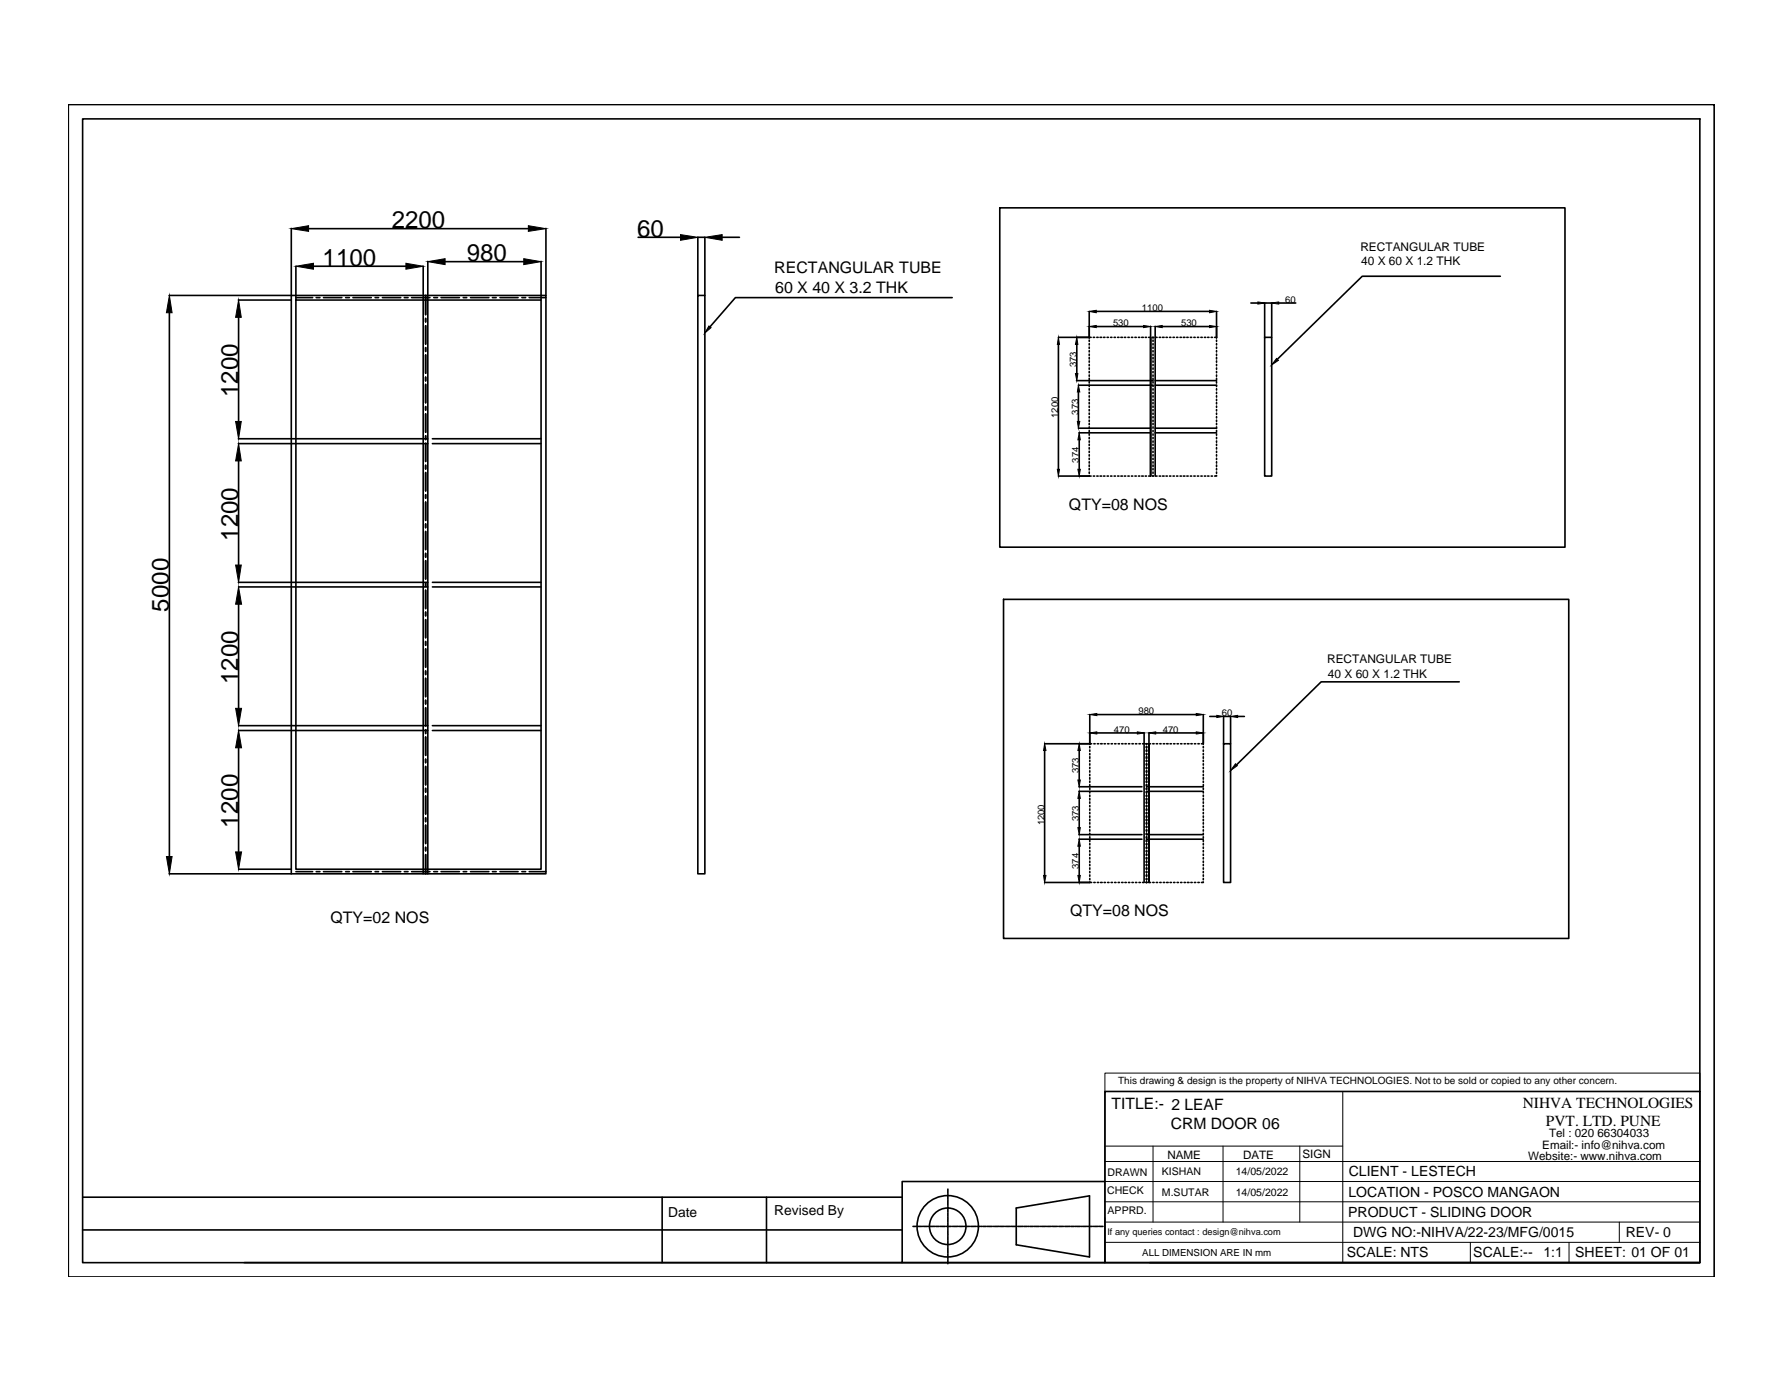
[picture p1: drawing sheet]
<svg xmlns="http://www.w3.org/2000/svg" width="279mm" height="216mm" viewBox="0 0 279 216" stroke-linecap="round" stroke-linejoin="round" font-family="sans-serif">
<!-- layer: 0 -->
<g fill="none" stroke="#000" stroke-width=".25">
<path d="M10.7 16.4h257.8v183.5h-257.8zM12.9 18.6h253.3v179.1h-253.3zM45.6 35.8v10.5M48.3 35.8h34.4M85.5 35.8v10.5M99.9 37.2h6.7M113.1 37.2h2.7M156.6 32.5h88.5v53.2h-88.5zM26.5 46.3h19.1M26.5 49v85.1M37.3 47h8.3M37.4 49.7v16.3"/>
<path d="M45.6 46.3h39.9v90.5h-39.9zM46.3 47h38.4v89.1h-38.4zM46.3 46.6h2.7M46.3 41.7v5.3M49.1 41.7h14.5M49.5 46.6h.6M50.7 46.6h2.8M54.1 46.6h.6M55.3 46.6h2.9M58.7 46.6h.6M59.9 46.6h2.9M63.3 46.6h.6"/>
<path d="M64.5 46.6h2.8M66.3 41.7v95.1M66.7 46.3v3M66.7 49.9v.5M66.7 51v2.9M66.7 54.4v.6M66.7 55.6v2.8M66.7 59v.6M67 40.9v95.9M67.9 46.6h.6M69.1 46.6h2.9M69.7 41h12.3"/>
<path d="M72.5 46.6h.6M73.7 46.6h2.9M77.1 46.6h.6M78.3 46.6h2.8M81.7 46.6h.6M82.9 46.6h2.6M84.7 40.9v6.1M109.3 46.3h1.1v90.5h-1.1zM109.3 46.3v-9.1h1.1v9.1M149.1 46.6h-33.9l-4 4.6M165.8 53.9v19.6M168.6 59.6h12"/>
<path d="M168.6 53.9v4.6M170.6 48.8v4h-4.8M170.6 53.2v.3M170.6 53.8v.2M170.6 54.3v.3M170.6 54.9v.2M170.6 55.4v.3M170.6 56v.2M170.6 56.5v.2M170.6 57.1v.2M170.6 57.6v.2M170.6 58.2v.2"/>
<path d="M170.6 58.7v.2M170.6 59.2v.3M170.6 59.8v.2M170.9 52.8h-.3v.1M171.2 52.8h.2M171.7 48.8h17.7M171.7 51.1h7.4M171.8 52.8h.2M172.3 52.8h.2M172.8 52.8h.2M173.4 52.8h.2M173.9 52.8h.2"/>
<path d="M174.5 52.8h.2M175 52.8h.2M175.5 52.8h.3M176.1 52.8h.2M176.6 52.8h.3M177.2 52.8h.2M177.7 52.8h.3M178.3 52.8h.2M178.8 52.8h.3M179.4 52.8h.2M179.9 52.8h.2M180.2 51.1v1.7"/>
<path d="M180.5 52.8h.2M180.6 52.8v.1M180.6 53.2v.3M180.6 53.8v.2M180.6 54.3v.3M180.6 54.9v.2M180.6 55.4v.3M180.6 56v.2M180.6 56.5v.2M180.6 57.1v.2M180.6 57.6v.2M180.6 58.2v.2"/>
<path d="M180.6 58.7v.2M180.6 59.2v.3M180.6 59.8v.2M180.9 51.1v23.4M180.9 59.6h9.6M181 52.8h.2M181.6 52.8h.2M182 51.1h7.4M182.1 52.8h.2M182.6 52.8h.2M183.2 52.8h.2M183.7 52.8h.2"/>
<path d="M184.3 52.8h.2M184.8 52.8h.2M185.3 52.8h.3M185.9 52.8h.2M186.4 52.8h.2M187 52.8h.2M187.5 52.8h.2M188.1 52.8h.2M188.6 52.8h.2M189.1 52.8h.2M189.7 52.8h.2M190.2 52.8h.3"/>
<path d="M190.5 48.8v4.1M190.5 53.2v.3M190.5 53.8v.2M190.5 54.3v.3M190.5 54.9v.2M190.5 55.4v.3M190.5 56v.2M190.5 56.5v.2M190.5 57.1v.2M190.5 57.6v.2M190.5 58.2v.2M190.5 58.7v.2"/>
<path d="M190.5 59.2v.3M190.5 59.8v.2M195.9 47.4h1.1M198.1 52.8h1.1v21.7h-1.1zM198.1 52.8v-5.4h1.1v5.4M200.3 47.4h2.6M235 43.3h-21.7l-13.2 12.9M37.3 68.7h29.7M37.3 69.5h29.7M37.4 72.2v16.3M66.7 60.2v2.9M66.7 63.7v.5"/>
<path d="M66.7 64.8v2.9M66.7 68.2v.6M66.7 69.4v2.8M66.7 72.8v.6M66.7 74v2.9M66.7 77.5v.5M66.7 78.6v2.9M67.7 68.7h17M67.7 69.5h17M165.8 74.5h4.8M168.9 60.3h11.7v.2M168.9 67h11.3"/>
<path d="M168.9 61.4v4.6M169 67.8h11.2M169 68.9v4.6M170.6 74.5h.3M170.6 60.3v.2M170.6 60.9v.2M170.6 61.4v.2M170.6 62v.2M170.6 62.5v.2M170.6 63v.2M170.6 63.6v.2M170.6 64.1v.2"/>
<path d="M170.6 64.7v.2M170.6 65.2v.2M170.6 65.8v.2M170.6 66.3v.2M170.6 66.8v.2M170.6 67.4v.2M170.6 67.9v.2M170.6 68.5v.2M170.6 69v.2M170.6 69.5v.3M170.6 70.1v.2M170.6 70.6v.3"/>
<path d="M170.6 71.2v.2M170.6 71.7v.3M170.6 72.3v.2M170.6 72.8v.3M170.6 73.3v.3M170.6 73.9v.2M171.2 74.5h.2M171.8 74.5h.2M172.3 74.5h.2M172.8 74.5h.2M173.4 74.5h.2M173.9 74.5h.2"/>
<path d="M174.5 74.5h.2M175 74.5h.2M175.5 74.5h.3M176.1 74.5h.2M176.6 74.5h.3M177.2 74.5h.2M177.7 74.5h.3M178.3 74.5h.2M178.8 74.5h.3M179.4 74.5h.2M179.9 74.5h.2M180.2 74.5v-21.7v21.7"/>
<path d="M180.5 74.5h.2M180.6 60.9v.2M180.6 61.4v.2M180.6 62v.2M180.6 62.5v.2M180.6 63v.2M180.6 63.6v.2M180.6 64.1v.2M180.6 64.7v.2M180.6 65.2v.2M180.6 65.8v.2M180.6 66.3v.2"/>
<path d="M180.6 66.8v.2M180.6 67.4v.2M180.6 67.9v.2M180.6 68.5v.2M180.6 69v.2M180.6 69.5v.3M180.6 70.1v.2M180.6 70.6v.3M180.6 71.2v.2M180.6 71.7v.3M180.6 72.3v.2M180.6 72.8v.3"/>
<path d="M180.6 73.3v.3M180.6 73.9v.2M180.6 74.5h.1M180.9 60.3h9.6v.2M180.9 67.8h9.6M181 74.5h.2M181.6 74.5h.2M182.1 74.5h.2M182.6 74.5h.2M183.2 74.5h.2M183.7 74.5h.2M184.3 74.5h.2"/>
<path d="M184.8 74.5h.2M185.3 74.5h.3M185.9 74.5h.2M186.4 74.5h.2M187 74.5h.2M187.5 74.5h.2M188.1 74.5h.2M188.6 74.5h.2M189.1 74.5h.2M189.7 74.5h.2M190.5 74.5h-.3M190.5 60.9v.2"/>
<path d="M190.5 61.4v.2M190.5 62v.2M190.5 62.5v.2M190.5 63v.2M190.5 63.6v.2M190.5 64.1v.2M190.5 64.7v.2M190.5 65.2v.2M190.5 65.8v.2M190.5 66.3v.2M190.5 66.8v.2h-9.6M190.5 67.4v.2"/>
<path d="M190.5 67.9v.2M190.5 68.5v.2M190.5 69v.2M190.5 69.5v.3M190.5 70.1v.2M190.5 70.6v.3M190.5 71.2v.2M190.5 71.7v.3M190.5 72.3v.2M190.5 72.8v.3M190.5 73.3v.3M190.5 73.9v.2"/>
<path d="M37.3 91.2h29.7M37.4 91.9h29.6M37.4 94.6v16.3M66.7 82v.6M66.7 83.2v2.8M66.7 86.6v.6M66.7 87.8v2.9M66.7 91.3v.5M66.7 92.4v2.9M66.7 95.8v.6M66.7 97v2.9M67.7 91.2h17"/>
<path d="M67.7 91.9h17M157.2 93.8h88.5v53.1h-88.5zM37.4 113.6h29.6M37.4 114.4h29.6M37.4 117.1v16.3M66.7 100.4v.6M66.7 101.6v2.9M66.7 105.1v.5M66.7 106.2v2.9M66.7 109.6v.6M66.7 110.8v2.9M66.7 114.2v.6"/>
<path d="M66.7 115.4v2.9M66.7 118.9v.5M67.7 113.6h17M67.7 114.4h17M163.6 116.4h7.1M163.6 117.5v19.6M169 117.5v4.6M170.7 111.9v4.5M170.7 116.9v.2M170.7 117.4v.2M170.7 118v.2M170.7 118.5v.2"/>
<path d="M170.7 119v.2M170.7 119.6v.2M171 116.4h-.3v.1M171.3 116.4h.2M171.8 111.9h15.6M171.8 114.8h6.3M171.9 116.4h.2M172.4 116.4h.2M172.9 116.4h.2M173.5 116.4h.2M174 116.4h.2M174.6 116.4h.2"/>
<path d="M175.1 116.4h.2M175.7 116.4h.2M176.2 116.4h.2M176.7 116.4h.2M177.3 116.4h.2M177.8 116.4h.2M178.4 116.4h.2M178.9 116.4h.2M179.2 114.7v1.7M179.2 116.4v21.8M179.4 116.4h.3M179.6 116.4v.1"/>
<path d="M179.6 116.9v.2M179.6 117.4v.2M179.6 118v.2M179.6 118.5v.2M179.6 119v.2M179.6 119.6v.2M179.9 114.7v1.7M180 116.4h.2M180.5 116.4h.2M181 114.8h6.4M181.1 116.4h.2M181.6 116.4h.2"/>
<path d="M182.2 116.4h.2M182.7 116.4h.3M183.2 116.4h.3M183.8 116.4h.2M184.3 116.4h.3M184.9 116.4h.2M185.4 116.4h.3M186 116.4h.2M186.5 116.4h.2M187.1 116.4h.2M187.6 116.4h.2M188.2 116.4h.3v.1"/>
<path d="M188.5 111.9v4.5M188.5 116.9v.2M188.5 117.4v.2M188.5 118v.2M188.5 118.5v.2M188.5 119v.2M188.5 119.6v.2M189.5 112.2h1.1M191.6 116.4h1.1v21.8h-1.1zM191.6 116.4v-4.2h1.1v4.2M193.8 112.2h1.1M228.5 106.8h-21.6l-13.2 12.9"/>
<path d="M26.5 136.8h19.1M37.4 136.1h8.2M46.3 136.5h2.7M49.5 136.5h.6M50.7 136.5h2.8M54.1 136.5h.6M55.3 136.5h2.9M58.7 136.5h.6M59.9 136.5h2.9M63.3 136.5h.6M64.5 136.5h2.8M66.7 120v2.9"/>
<path d="M66.7 123.4v.6M66.7 124.6v2.9M66.7 128v.6M66.7 129.2v2.9M66.7 132.7v.5M66.7 133.8v3M67.9 136.5h.6M69.1 136.5h2.9M72.5 136.5h.6M73.7 136.5h2.9M77.1 136.5h.6M78.3 136.5h2.8"/>
<path d="M81.7 136.5h.6M82.9 136.5h2.6M163.6 138.2h7.1M169 123.2h9.8M169 123.9h9.8M169 130.7h9.8M169 131.4h9.8M169 125v4.6M169 132.5v4.6M170.7 138.1v.1h.3M170.7 120.1v.2M170.7 120.7v.2"/>
<path d="M170.7 121.2v.2M170.7 121.7v.3M170.7 122.3v.2M170.7 122.8v.2M170.7 123.4v.2M170.7 123.9v.2M170.7 124.5v.2M170.7 125v.3M170.7 125.5v.3M170.7 126.1v.2M170.7 126.6v.3M170.7 127.2v.2"/>
<path d="M170.7 127.7v.3M170.7 128.3v.2M170.7 128.8v.2M170.7 129.4v.2M170.7 129.9v.2M170.7 130.5v.2M170.7 131v.2M170.7 131.5v.3M170.7 132.1v.2M170.7 132.6v.2M170.7 133.2v.2M170.7 133.7v.2"/>
<path d="M170.7 134.3v.2M170.7 134.8v.2M170.7 135.3v.2M170.7 135.9v.2M170.7 136.4v.2M170.7 137v.2M170.7 137.5v.2M171.3 138.2h.2M171.9 138.2h.2M172.4 138.2h.2M172.9 138.2h.2M173.5 138.2h.2"/>
<path d="M174 138.2h.2M174.6 138.2h.2M175.1 138.2h.2M175.7 138.2h.2M176.2 138.2h.2M176.7 138.2h.2M177.3 138.2h.2M177.8 138.2h.2M178.4 138.2h.2M178.9 138.2h.2M179.4 138.2h.3M179.6 130.5v.2h8.9v-.2"/>
<path d="M179.6 123.2h8.9M179.6 123.9h8.9M179.6 131.4h8.9M179.6 120.1v.2M179.6 120.7v.2M179.6 121.2v.2M179.6 121.7v.3M179.6 122.3v.2M179.6 122.8v.2M179.6 123.4v.2M179.6 123.9v.2M179.6 124.5v.2"/>
<path d="M179.6 125v.3M179.6 125.5v.3M179.6 126.1v.2M179.6 126.6v.3M179.6 127.2v.2M179.6 127.7v.3M179.6 128.3v.2M179.6 128.8v.2M179.6 129.4v.2M179.6 129.9v.2M179.6 131v.2M179.6 131.5v.3"/>
<path d="M179.6 132.1v.2M179.6 132.6v.2M179.6 133.2v.2M179.6 133.7v.2M179.6 134.3v.2M179.6 134.8v.2M179.6 135.3v.2M179.6 135.9v.2M179.6 136.4v.2M179.6 137v.2M179.6 137.5v.2M179.6 138.1v.1"/>
<path d="M179.9 138.2v-21.8v21.8M180 138.2h.2M180.5 138.2h.2M181.1 138.2h.2M181.6 138.2h.2M182.2 138.2h.2M182.7 138.2h.3M183.2 138.2h.3M183.8 138.2h.2M184.3 138.2h.3M184.9 138.2h.2M185.4 138.2h.3"/>
<path d="M186 138.2h.2M186.5 138.2h.2M187.1 138.2h.2M187.6 138.2h.2M188.5 138.1v.1h-.3M188.5 120.1v.2M188.5 120.7v.2M188.5 121.2v.2M188.5 121.7v.3M188.5 122.3v.2M188.5 122.8v.2M188.5 123.4v.2"/>
<path d="M188.5 123.9v.2M188.5 124.5v.2M188.5 125v.3M188.5 125.5v.3M188.5 126.1v.2M188.5 126.6v.3M188.5 127.2v.2M188.5 127.7v.3M188.5 128.3v.2M188.5 128.8v.2M188.5 129.4v.2M188.5 129.9v.2"/>
<path d="M188.5 131v.2M188.5 131.5v.3M188.5 132.1v.2M188.5 132.6v.2M188.5 133.2v.2M188.5 133.7v.2M188.5 134.3v.2M188.5 134.8v.2M188.5 135.3v.2M188.5 135.9v.2M188.5 136.4v.2M188.5 137v.2"/>
<path d="M188.5 137.5v.2M173 170.9h93.2v26.8h-93.2zM12.9 192.6h128.4M12.9 187.4h128.4M103.7 187.4v10.3M120 187.4v10.3M141.3 197.7h31.7M143 192h.4M143.5 192h.2M143.8 192h.5M144.5 192h.1M144.7 192h.6"/>
<path d="M145.4 192h.1M145.6 192h.6M146.3 192h.1M146.5 192h.6M147.2 192h.1M147.4 192h.6M148.2 192h.1M148.4 192h.6M148.4 186.2v.6M148.4 186.9v.1M148.4 187.1v.6M148.4 187.8v.1"/>
<path d="M148.4 188v.6M148.4 188.8h.1M148.4 189v.6M148.4 189.6v.2M148.4 189.9v.5M148.4 190.6v.1M148.4 190.8v.6M148.4 191.5v.1M148.4 191.7v.6M148.4 192.4v.1M148.4 192.6v.6M148.4 193.3v.1"/>
<path d="M148.4 193.6v.5M148.4 194.3v.1M148.4 194.5v.6M148.4 195.2v.1M148.4 195.4v.6M148.4 196.1v.1M148.4 196.3v.6M148.4 197v.1M148.4 197.3v.6M149.1 192h.1M149.3 192h.6M150 192h.1"/>
<path d="M150.2 192h.6M150.9 192h.1M151.1 192h.6M151.8 192h.1M152 192h.6M152.7 192h.2M153 192h.5M153.7 192h.1M153.9 192h.6M154.6 192h.1M154.8 192h.6M155.5 192h.1"/>
<path d="M155.7 192h.6M156.4 192h.1M156.7 192h.5M157.3 192h.2M157.6 192h.5M158.3 192h.1M158.5 192h.6M159.2 189.1l11.4-1.9v9.6l-11.4-1.9zM159.2 192h.1M159.4 192h.6M160.1 192h.1M160.3 192h.6"/>
<path d="M161 192h.1M161.3 192h.5M162 192h.1M162.2 192h.6M162.9 192h.1M163.1 192h.6M163.8 192h.1M164 192h.6M164.7 192h.1M164.9 192h.6M165.6 192h.1M165.8 192h.6"/>
<path d="M166.6 192h.1M166.8 192h.6M167.5 192h.1M167.7 192h.6M168.4 192h.1M168.6 192h.6M169.3 192h.1M169.5 192h.6M170.2 192h.1M170.5 192h.5M171.1 192h.2M171.4 192h.5"/>
<path d="M172.1 192h.1M172.3 192h.4M173 185h-31.7v12.7h-103M180.1 197.7h86.1"/>
<circle cx="148.4" cy="192" r="2.86"/>
<circle cx="148.4" cy="192" r="4.8"/>
</g>
<g fill="#000" stroke="#000" stroke-width=".16">
<path d="M45.6 35.8l2.7-.5v.9zM82.7 35.3l2.8 .5-2.8 .4zM106.6 36.7l2.7 .5-2.7 .4zM110.4 37.2l2.7-.5v.9zM26.5 46.3l.5 2.7h-.9zM37.4 47l.4 2.7h-.9zM46.3 41.7l2.8-.5v.9zM63.6 41.2l2.7 .5-2.7 .4zM67 41l2.7-.5v.9zM82 40.5l2.7 .5-2.7 .4zM111 51l.4 .3-1 .8zM165.8 52.8l.1 1.1h-.3z"/>
<path d="M168.4 58.5h.4l-.2 1.1zM168.6 52.8l.2 1.1h-.4zM170.6 48.8l1.1-.2v.4zM170.6 51.1l1.1-.1v.3zM179.1 51l1.1 .1-1.1 .2zM180.9 51.1l1.1-.1v.3zM189.4 48.6l1.1 .2-1.1 .2zM189.4 51l1.1 .1-1.1 .2zM197 47.3l1.1 .1-1.1 .2zM199.9 56.1l.3 .3-1 .7zM199.2 47.4l1.1-.1v.3zM36.9 66h.9l-.4 2.7z"/>
<path d="M37.4 69.5l.4 2.7h-.9zM165.6 73.5h.3l-.1 1zM168.7 66h.4l-.2 1zM168.9 60.3l.2 1.1h-.4zM169 67.8l.2 1.1h-.4zM168.8 73.5h.4l-.2 1zM36.9 88.5h.9l-.4 2.7zM37.4 91.9l.4 2.7h-.9zM36.9 110.9h.9l-.4 2.7zM37.4 114.4l.4 2.7h-.9zM163.6 116.4l.2 1.1h-.4zM169 116.4l.2 1.1h-.4z"/>
<path d="M170.7 111.9l1.1-.2v.3zM170.7 114.8l1.1-.2v.3zM178.1 114.6l1.1 .2-1.1 .1zM179.9 114.8l1.1-.2v.3zM187.4 111.7l1.1 .2-1.1 .1zM187.4 114.6l1.1 .2-1.1 .1zM190.6 112l1 .2-1 .1zM193.5 119.6l.3 .3-1.1 .7zM192.7 112.2l1.1-.2v.3zM26.1 134.1h.9l-.5 2.7zM36.9 133.4h.9l-.4 2.7zM163.4 137.1h.4l-.2 1.1z"/>
<path d="M168.8 122.1h.4l-.2 1.1zM168.8 129.6h.4l-.2 1.1zM169 123.9l.2 1.1h-.4zM168.8 137.1h.4l-.2 1.1zM169 131.4l.2 1.1h-.4z"/>
</g>
<g fill="none" stroke="#000" stroke-width=".16">
<path d="M173 168h93.2v2.9h-93.2zM173 170.9v26.8M173 179.4h37.3M174.6 170.9h91.6M180.6 179.4v11.9M191.5 179.4v11.9M203.6 179.4v11.9M210.3 170.9v26.8M173 191.3h93.2M173 188.2h93.2M173 185h93.2M173 181.8h93.2"/>
<path d="M173 194.5h93.2M230.3 194.5v3.2M245.7 194.5v3.2M253.6 191.3v3.2"/>
</g>
<g font-size="3.8">
<text x="61.4" y="35.7">2200</text>
<text x="50.5" y="41.6">1100</text>
<text x="73.1" y="40.9">980</text>
<text x="99.8" y="37.1">60</text>
<text x="37.3" y="62.2" transform="rotate(-90 37.3 62.2)">1200</text>
<text x="37.3" y="84.7" transform="rotate(-90 37.3 84.7)">1200</text>
<text x="26.4" y="95.7" transform="rotate(-90 26.4 95.7)">5000</text>
<text x="37.3" y="107.1" transform="rotate(-90 37.3 107.1)">1200</text>
<text x="37.3" y="129.6" transform="rotate(-90 37.3 129.6)">1200</text>
</g>
<g font-size="2.5">
<text x="121.3" y="42.8">RECTANGULAR TUBE</text>
<text x="121.4" y="45.8">60 X 40 X 3.2 THK</text>
<text x="167.4" y="79.9">QTY=08 NOS</text>
<text x="167.6" y="143.4">QTY=08 NOS</text>
<text x="51.8" y="144.5">QTY=02 NOS</text>
<text x="174.1" y="173.6">TITLE:- 2 LEAF</text>
<text x="183.4" y="176.8">CRM DOOR 06</text>
</g>
<g font-size="2.4">
<text x="238.5" y="173.5">NIHVA TECHNOLOGIES</text>
<text x="242.1" y="176.2">PVT. LTD. PUNE</text>
</g>
<g font-size="2.2">
<text x="211.2" y="184.2">CLIENT - LESTECH</text>
<text x="104.6" y="190.5">Date</text>
<text x="121.3" y="190.3">Revised By</text>
<text x="211.1" y="190.5">PRODUCT - SLIDING DOOR</text>
<text x="211.2" y="187.4">LOCATION - POSCO MANGAON</text>
<text x="210.9" y="196.8">SCALE: NTS</text>
<text x="211.9" y="193.7">DWG NO:-NIHVA/22-23/MFG/0015</text>
<text x="230.7" y="196.8">SCALE:--</text>
<text x="241.7" y="196.8">1:1</text>
<text x="246.7" y="196.8">SHEET: 01 OF 01</text>
<text x="254.6" y="193.7">REV- 0</text>
</g>
<g font-size="1.9">
<text x="213" y="39.3">RECTANGULAR TUBE</text>
<text x="213.2" y="41.5">40 X 60 X 1.2 THK</text>
<text x="207.8" y="103.8">RECTANGULAR TUBE</text>
<text x="208" y="106.1">40 X 60 X 1.2 THK</text>
</g>
<g font-size="1.8">
<text x="241.5" y="179.9">Email:- info@nihva.com</text>
<text x="242.6" y="178.1">Tel : 020 66304033</text>
<text x="182.8" y="181.4">NAME</text>
<text x="194.7" y="181.4">DATE</text>
<text x="204" y="181.3">SIGN</text>
<text x="239.3" y="181.6">Website:- www.nihva.com</text>
</g>
<g font-size="1.7">
<text x="173.5" y="184.1">DRAWN</text>
<text x="182" y="184">KISHAN</text>
<text x="193.5" y="184">14/05/2022</text>
<text x="173.4" y="186.9">CHECK</text>
<text x="173.5" y="190">APPRD.</text>
<text x="182" y="187.2">M.SUTAR</text>
<text x="193.5" y="187.2">14/05/2022</text>
</g>
<text font-size="1.6" x="175.1" y="169.8">This drawing &amp; design is the property of NIHVA TECHNOLOGIES. Not to be sold or copied to any other concern.</text>
<g font-size="1.5">
<text x="201.3" y="47.4">60</text>
<text x="174.3" y="51.1">530</text>
<text x="178.8" y="48.8">1100</text>
<text x="185" y="51.1">530</text>
<text x="168.6" y="57.5" transform="rotate(-90 168.6 57.5)">373</text>
<text x="165.7" y="65.4" transform="rotate(-90 165.7 65.4)">1200</text>
<text x="168.9" y="64.9" transform="rotate(-90 168.9 64.9)">373</text>
<text x="169" y="72.4" transform="rotate(-90 169 72.4)">374</text>
<text x="178.3" y="111.8">980</text>
<text x="191.4" y="112.1">60</text>
<text x="174.4" y="114.7">470</text>
<text x="182.1" y="114.7">470</text>
<text x="169" y="121.1" transform="rotate(-90 169 121.1)">373</text>
<text x="163.6" y="129.2" transform="rotate(-90 163.6 129.2)">1200</text>
<text x="169" y="128.6" transform="rotate(-90 169 128.6)">373</text>
<text x="169" y="136" transform="rotate(-90 169 136)">374</text>
<text x="178.9" y="196.6">ALL DIMENSION ARE IN mm</text>
</g>
<text font-size="1.4" x="173.4" y="193.3">If any queries contact : design@nihva.com</text>
</svg>
